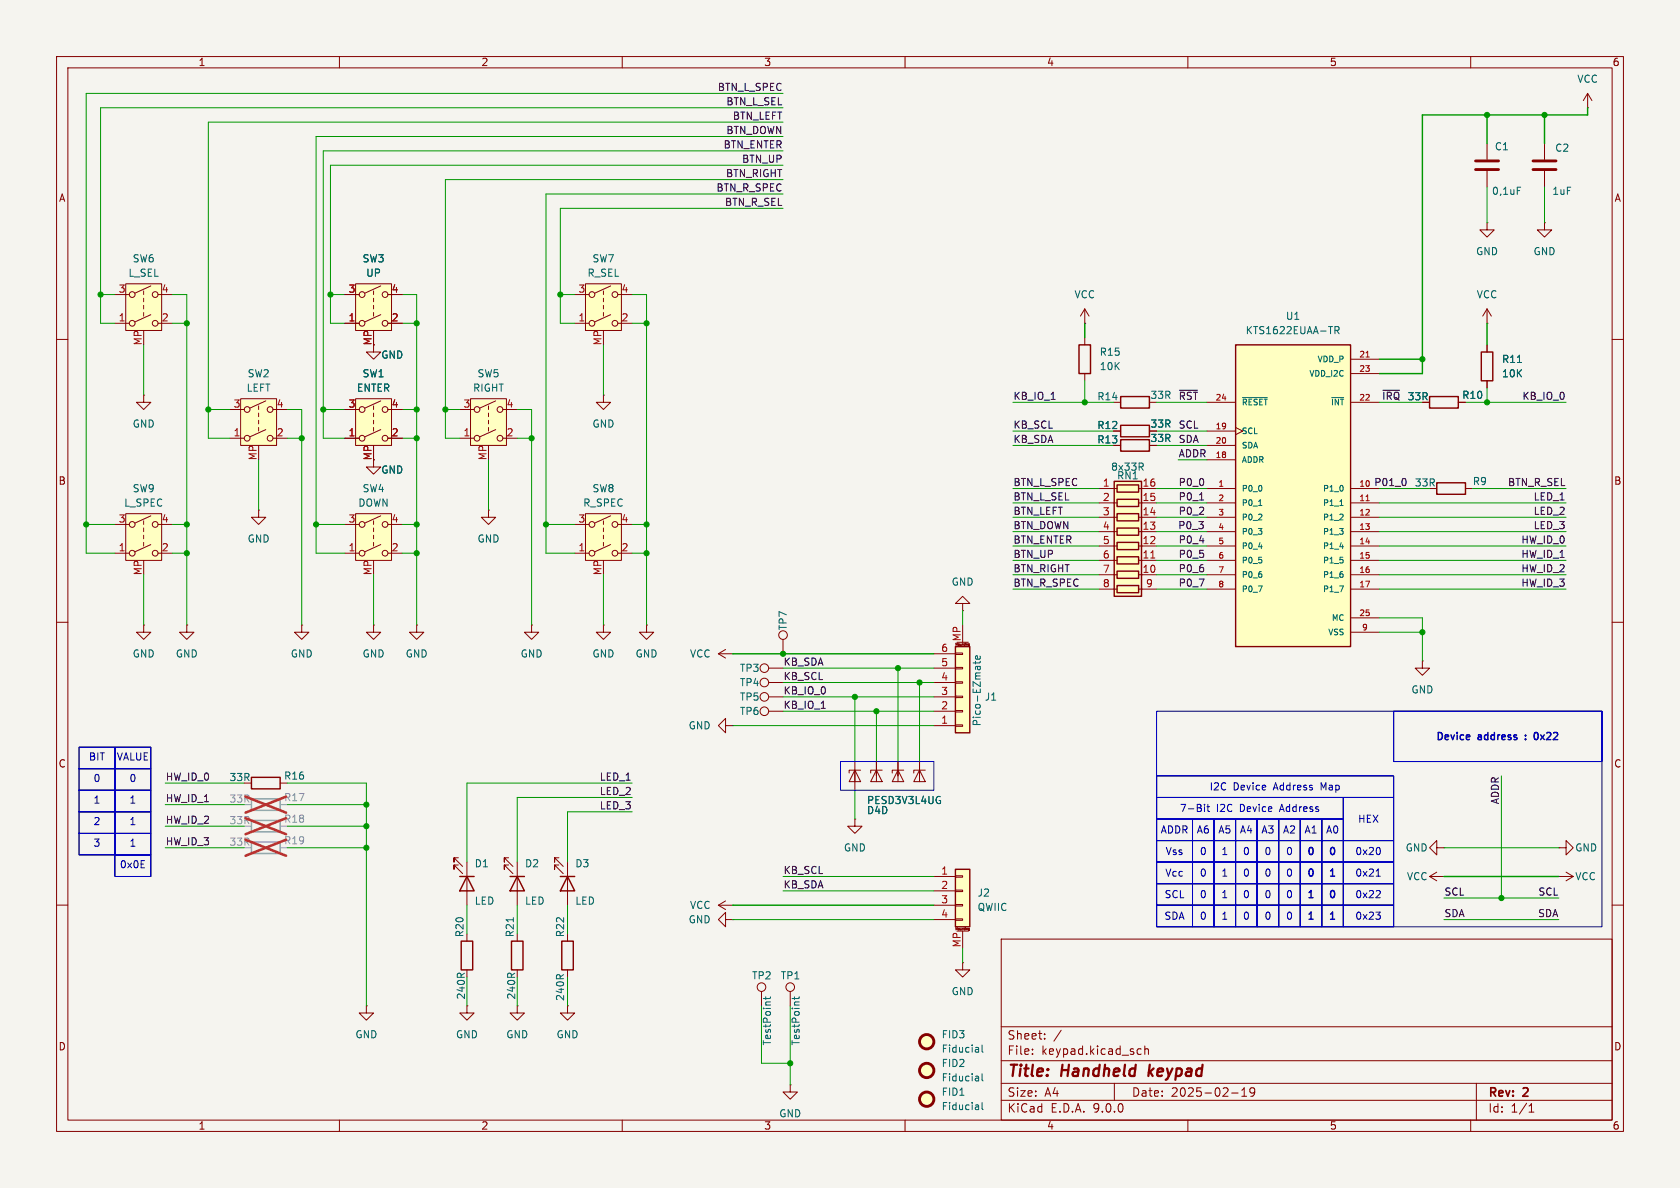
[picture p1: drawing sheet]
<svg xmlns="http://www.w3.org/2000/svg" width="297mm" height="210mm" viewBox="0 0 297 210" stroke-linecap="round" stroke-linejoin="round" font-family="sans-serif">
<path d="M0 0h297v210h-297z" fill="#f5f4ef" stroke="#f5f4ef" stroke-width=".18"/>
<g fill="none" stroke="#840000" stroke-width=".18">
<path d="M10 10h277v190h-277zM12 12h273v186h-273zM60 10v2M110 10v2M160 10v2M210 10v2M260 10v2M10 60h2M285 60h2M45.7 90.2v1.2h1.3l-1.3 1.3-1.3-1.3h1.3M45.7 90.2h.1M10 110h2"/>
<path d="M127 115.6l1.3 .7M127 115.6h2.5M128.3 114.8l-1.3 .8M129.5 115.6h.1M135.9 118.1h2.5M138.4 113v2.6M285 110h2M128.3 128.3v-1.3l-1.3 1.3 1.3 1.2v-1.2h1.2M129.5 128.3h.1M135.9 123.2h2.5M135.9 125.7h2.5M135.9 120.7h2.5"/>
<path d="M151.1 136.1l1 2.1h-2zM151.1 134.6v5.1M152.1 136.1h-2v.6M154.9 136.1l1.1 2.1h-2.1zM154.9 134.6v3.6M156 136.1h-2.1v.6M158.7 136.1l1.1 2.1h-2.1zM158.7 134.6v3.6M159.8 136.1h-2.1v.6M98.8 151.6h-.8v.8v-.8l1.6 1.6M98.8 152.9h-.8v.8v-.8l1.6 1.5M100.3 152.4v7.6"/>
<path d="M151.1 144.8v1.3h1.3l-1.3 1.2-1.2-1.2h1.2M151.1 144.8h.1M10 160h2M82.5 177.8v1.3h1.3l-1.3 1.2-1.2-1.2h1.2M82.5 177.8h.1M82.5 165.1v1.3M82.5 171.5v1.2M91.4 177.8v1.3h1.3l-1.3 1.2-1.2-1.2h1.2M91.4 177.8h.1M91.4 165.1v1.3M91.4 171.5v1.2M128.3 162.6v-1.3l-1.3 1.3 1.3 1.2v-1.2h1.2"/>
<path d="M129.5 162.6h.1M177 166h108v32h-108zM285 160h2M60 198v2M110 198v2M139.7 191.8v1.2h1.3l-1.3 1.3-1.3-1.3h1.3M139.7 191.8h.1M160 198v2M177 194.5h108M177 191.5h108M177 187.5h108M177 181.5h108"/>
<path d="M182.5 186.3v.1M182.5 185.5v.1M184.7 183.6v.1M184.7 182.8v.1M187.6 182.1l-1.3 2M197 191.5v3M201.2 186.3h.5M201.2 185.5h.5M202.4 185.5l.2-.1 .4 .1v.9M202.4 184.9v1.5M210 198v2M217.7 193.2h1.2"/>
<path d="M219.5 193.8h.9M219.5 192.7l.5-.4v1.5M221.8 192.9l-.3 .3h-.3l-.2-.3 .1-.5 .4-.1 .2 .1a.99 .99 0 0 1-.3 1.4h-.3M260 198v2M261 191.5v6.5M270.3 196.6h.9M270.3 195.5l.4-.4v1.5"/>
<circle cx="135.1" cy="118.1" r=".76"/>
<circle cx="138.4" cy="112.3" r=".76"/>
<circle cx="135.1" cy="123.2" r=".76"/>
<circle cx="135.1" cy="125.7" r=".76"/>
<circle cx="135.1" cy="120.6" r=".76"/>
</g>
<path d="M203.3 188.2l-.3 2M203.9 188.9l-.8 .7" fill="none" stroke="#840000" stroke-width=".4"/>
<g fill="#ffffc2" stroke="#ffffc2" stroke-width=".18">
<circle cx="163.8" cy="189.2" r="1.27"/>
<circle cx="163.8" cy="184.1" r="1.27"/>
<circle cx="163.8" cy="194.3" r="1.27"/>
</g>
<g fill="none" stroke="#840000" stroke-width=".51">
<circle cx="163.8" cy="189.2" r="1.27"/>
<circle cx="163.8" cy="194.3" r="1.27"/>
<circle cx="163.8" cy="184.1" r="1.27"/>
</g>
<g fill="none" stroke="#006464" stroke-width=".18">
<path d="M90.7 162.2v.8M173 185.2v.8M173 190.3v.8M173 195.4v.8M173 191l-.1 .1M173 190.5l-.1 .1M173 185.9l-.1 .1M173 185.5h-.1M173 196.1l-.1 .1M173 195.6l-.1 .1M173.6 189.8v1.1l.2 .2M173.6 184.7v1.1l.2 .2"/>
<path d="M173.6 194.9v1.1l.2 .2"/>
</g>
<path d="M99.1 154.9h2.5M100.3 154.9l1.3 2.6h-2.5zM81.5 166.4h2.1v5.1h-2.1zM90.4 166.4h2.1v5.1h-2.1z" fill="none" stroke="#840000" stroke-width=".25"/>
<path d="M168.9 153.7h2.5v10.1h-2.5z" fill="#ffffc2"/>
<path d="M81.3 154.9h2.5M82.5 154.9l1.3 2.6h-2.5zM90.2 154.9h2.5M91.4 154.9l1.3 2.6h-2.5zM168.9 153.7h2.5v10.1h-2.5zM99.3 166.4h2v5.1h-2z" fill="none" stroke="#840000" stroke-width=".25"/>
<g fill="none" stroke="#840000" stroke-width=".18">
<path d="M262.9 25.4v2.8M262.9 30.2v2.8M262.9 57.2h.1M262.9 54.6v2.6M262.9 54.6l-.8 1.3M262.9 54.6l.8 1.3M81 151.6h-.7v.8v-.8l1.5 1.6M81 152.9h-.7v.8v-.8l1.5 1.5M82.5 152.4v7.6M89.9 151.6h-.7v.8v-.8l1.5 1.6M89.9 152.9h-.7v.8v-.8l1.5 1.5M91.4 152.4v7.6"/>
<path d="M165.1 154.9h3.8M165.1 157.5h3.8M168.9 154.8h1.3v.3h-1.3zM168.9 157.4h1.3v.2h-1.3zM168.9 159.9h1.3v.2h-1.3zM64.8 177.8v1.3h1.2l-1.2 1.2-1.3-1.2h1.3M64.8 177.8h.1M100.3 177.8v1.3h1.3l-1.3 1.2-1.2-1.2h1.2M100.3 177.8h.1M100.3 165.1v1.3M100.3 171.5v1.2M165.1 160h3.8"/>
<path d="M165.1 162.6h3.8M168.9 162.4h1.3v.3h-1.3zM169.2 164.6h2M170.2 164.6v3M171.2 164.3v.1M171.2 164.2v.1M171.2 164.4h.1M171.2 164.1v.1M171.3 164.1h-.1M171.3 164.1h.1M171.4 164.5h-.2M171.4 164.1v.3"/>
<path d="M171.4 164.4v.1M171.4 164.4h-.1"/>
</g>
<path d="M44.4 148.8h5.1v2.1h-5.1z" fill="none" stroke="#9c9b98" stroke-width=".25"/>
<path d="M43.2 149.9h1.2M49.5 149.9h1.3" fill="none" stroke="#9c9b98" stroke-width=".18"/>
<path d="M43.4 148.4l7.2 2.9M50.6 148.4l-7.2 2.9" fill="none" stroke="#e12e31" stroke-width=".46"/>
<path d="M260.9 28.4h4M260.9 30h4" fill="none" stroke="#840000" stroke-width=".51"/>
<path d="M268.2 33.1h.6" fill="none" stroke="#006464" stroke-width=".18"/>
<path d="M42.5 70.5h6.4v8.2h-6.4z" fill="#ffffc2"/>
<g fill="none" stroke="#840000" stroke-width=".18">
<path d="M262.9 39.4v1.2h1.3l-1.3 1.3-1.3-1.3h1.3M262.9 39.4h.1M273 39.4v1.2h1.3l-1.3 1.3-1.2-1.3h1.2M273 39.4h.1M40.6 72.4h2.6M40.6 77.5h2.6M42.5 70.5h6.4v8.2h-6.4zM45.7 71.8v.6M45.7 73v.7M45.7 74.3v.6M45.7 75.6v.6M47 70.9l-2.8 1.2"/>
<path d="M47 75.9l-2.8 1.3M48.3 72.4h2.5M48.3 77.5h2.5"/>
<circle cx="43.7" cy="77.5" r=".51"/>
<circle cx="43.7" cy="72.4" r=".51"/>
<circle cx="47.8" cy="72.4" r=".51"/>
<circle cx="47.8" cy="77.5" r=".51"/>
</g>
<path d="M22.2 50.2h6.4v8.2h-6.4z" fill="#ffffc2"/>
<g fill="none" stroke="#840000" stroke-width=".18">
<path d="M20.3 52.1h2.6M20.3 57.2h2.6M22.2 50.2h6.4v8.2h-6.4zM25.4 51.4v.7M25.4 52.7v.6M25.4 54v.6M25.4 55.2v.7M26.7 50.5l-2.8 1.3M26.7 55.6l-2.8 1.3M27.9 52.1h2.6M27.9 57.2h2.6M25.4 69.9v1.2h1.3l-1.3 1.3-1.3-1.3h1.3"/>
<path d="M25.4 69.9h.1"/>
<circle cx="23.4" cy="52.1" r=".51"/>
<circle cx="23.4" cy="57.2" r=".51"/>
<circle cx="27.4" cy="57.2" r=".51"/>
<circle cx="27.4" cy="52.1" r=".51"/>
</g>
<path d="M103.5 50.2h6.4v8.2h-6.4z" fill="#ffffc2"/>
<g fill="none" stroke="#840000" stroke-width=".18">
<path d="M101.6 52.1h2.5M101.6 57.2h2.5M103.5 50.2h6.4v8.2h-6.4zM106.7 51.4v.7M106.7 52.7v.6M106.7 54v.6M106.7 55.2v.7M107.9 50.5l-2.7 1.3M107.9 55.6l-2.7 1.3M109.2 52.1h2.6M109.2 57.2h2.6M252.7 86.4h1.3"/>
<path d="M259.1 86.4h1.2M94 110.5v1.3h1.2l-1.2 1.2-1.3-1.2h1.3M94 110.5h.1M275.6 149.9h1.3v1.2l1.2-1.2-1.2-1.3v1.3M275.6 149.9h.1M275.6 154.9h.1M275.6 154.9h2.5M276.9 154.2l1.2 .7M278.1 154.9l-1.2 .8M139.7 175.3v2.5M170.2 170.2v1.3h1.2l-1.2 1.2-1.3-1.2h1.3M170.2 170.2h.1"/>
<circle cx="104.6" cy="52.1" r=".51"/>
<circle cx="104.6" cy="57.2" r=".51"/>
<circle cx="108.7" cy="57.2" r=".51"/>
<circle cx="108.7" cy="52.1" r=".51"/>
<circle cx="139.7" cy="174.5" r=".76"/>
</g>
<path d="M140.4 176.2v.5M141.3 176.2l-.2 .3h-1.1" fill="none" stroke="#006464" stroke-width=".18"/>
<path d="M254 85.3h5.1v2.1h-5.1z" fill="none" stroke="#840000" stroke-width=".25"/>
<path d="M103.5 90.8h6.4v8.3h-6.4z" fill="#ffffc2"/>
<g fill="none" stroke="#840000" stroke-width=".18">
<path d="M101.6 92.7h2.5M101.6 97.8h2.5M103.5 90.8h6.4v8.3h-6.4zM106.7 92.1v.6M106.7 93.3v.7M106.7 94.6v.7M106.7 95.9v.6M107.9 91.2l-2.7 1.3M107.9 96.3l-2.7 1.2M109.2 92.7h2.6M109.2 97.8h2.6M162.6 136.1l1 2.1h-2.1z"/>
<path d="M162.6 134.6v3.6M163.6 136.1h-2.1v.6M134.6 175.3v2.5"/>
<circle cx="104.6" cy="92.7" r=".51"/>
<circle cx="104.6" cy="97.8" r=".51"/>
<circle cx="108.7" cy="97.8" r=".51"/>
<circle cx="108.7" cy="92.7" r=".51"/>
<circle cx="134.6" cy="174.5" r=".76"/>
</g>
<path d="M166 141.5h.3l-.1 .5M135.4 176.2v.5M136.2 176.2l-.2 .3h-1.1" fill="none" stroke="#006464" stroke-width=".18"/>
<path d="M168.9 114.3h2.5v15.2h-2.5z" fill="#ffffc2"/>
<path d="M252.7 70.1h5.1v2h-5.1zM168.9 114.3h2.5v15.2h-2.5z" fill="none" stroke="#840000" stroke-width=".25"/>
<g fill="none" stroke="#840000" stroke-width=".18">
<path d="M106.7 69.9v1.2h1.2l-1.2 1.3-1.3-1.3h1.3M106.7 69.9h.1M251.5 71.1h1.2M257.8 71.1h1.3M165.1 118.1h3.8M165.1 115.6h3.8M168.9 118h1.3v.2h-1.3zM168.9 115.4h1.3v.3h-1.3zM169.2 113.5h2M170.2 110.5v3M171.2 114.1h.1M171.2 113.9v.2"/>
<path d="M171.2 113.9h.1M171.3 113.8l-.1 .1M171.3 113.8l.1 .1M171.4 114.2h-.2M171.4 113.8v.3M171.4 114.1v.1M171.4 114.1h-.1M165.1 128.3h3.8M165.1 125.7h3.8M165.1 123.2h3.8M165.1 120.7h3.8M168.9 128.1h1.3v.3h-1.3z"/>
<path d="M168.9 125.6h1.3v.3h-1.3zM168.9 123.1h1.3v.2h-1.3zM168.9 120.5h1.3v.3h-1.3z"/>
</g>
<path d="M172.5 116.9v.5M173.2 116l.1 .3-.2 .2h-.6v-.5l.3-.1 .1 .6M173.3 116.9l-.2 .3h-1.1" fill="none" stroke="#006464" stroke-width=".18"/>
<path d="M83.2 70.5h6.3v8.2h-6.3z" fill="#ffffc2"/>
<g fill="none" stroke="#840000" stroke-width=".18">
<path d="M66 61v1.2h1.3l-1.3 1.3-1.2-1.3h1.2M81.3 72.4h2.5M81.3 77.5h2.5M83.2 70.5h6.3v8.2h-6.3zM86.4 71.8v.6M86.4 73v.7M86.4 74.3v.6M86.4 75.6v.6M87.6 70.9l-2.8 1.2M87.6 75.9l-2.8 1.3M88.9 72.4h2.5M88.9 77.5h2.5"/>
<path d="M66 81.3v1.3h1.3l-1.3 1.2-1.2-1.2h1.2"/>
<circle cx="84.3" cy="77.5" r=".51"/>
<circle cx="84.3" cy="72.4" r=".51"/>
<circle cx="88.4" cy="72.4" r=".51"/>
<circle cx="88.4" cy="77.5" r=".51"/>
</g>
<path d="M197 85.1h4.8v20.3h-4.8z" fill="#ffffc2"/>
<path d="M197 85.1h4.8v20.3h-4.8zM197.5 85.7h3.8v1.3h-3.8zM197.5 88.3h3.8v1.2h-3.8zM197.5 90.8h3.8v1.3h-3.8zM197.5 93.3h3.8v1.3h-3.8zM197.5 95.9h3.8v1.3h-3.8zM197.5 98.4h3.8v1.3h-3.8zM197.5 101h3.8v1.2h-3.8zM197.5 103.5h3.8v1.3h-3.8z" fill="none" stroke="#840000" stroke-width=".25"/>
<g fill="none" stroke="#840000" stroke-width=".18">
<path d="M194.3 86.4h3.2M194.3 88.9h3.2M194.3 91.4h3.2M194.3 94h3.2M194.3 96.5h3.2M194.3 99.1h3.2M201.3 86.4h3.2M201.3 88.9h3.2M201.3 91.4h3.2M201.3 94h3.2M201.3 96.5h3.2M201.3 99.1h3.2"/>
<path d="M194.3 101.6h3.2M194.3 104.1h3.2M201.3 101.6h3.2M201.3 104.1h3.2"/>
</g>
<path d="M203.4 98.6h.8" fill="none" stroke="#a90000" stroke-width=".18"/>
<path d="M201.7 82.5l.4 .6M201.9 81.9l.2 .2v.3l-.2 .1" fill="none" stroke="#006464" stroke-width=".18"/>
<path d="M62.9 70.5h6.3v8.2h-6.3z" fill="#ffffc2"/>
<g fill="none" stroke="#840000" stroke-width=".18">
<path d="M191.8 57.2h.1M191.8 54.6v2.6M191.8 59.7v1.3M191.8 54.6l-.8 1.3M191.8 54.6l.7 1.3M61 72.4h2.5M61 77.5h2.5M62.9 70.5h6.3v8.2h-6.3zM66 71.8v.6M66 73v.7M66 74.3v.6M66 75.6v.6"/>
<path d="M67.3 70.9l-2.8 1.2M67.3 75.9l-2.8 1.3M68.6 72.4h2.5M68.6 77.5h2.5M191.8 66v1.3M262.9 61v1.2M262.9 67.3v1.3M86.4 90.2v1.2h1.2l-1.2 1.3-1.3-1.3h1.3M86.4 90.2h.1M170.2 106.7h1.2l-1.2-1.3-1.3 1.3h1.3v1.3M170.2 108h.1M43.2 138.4h1.2"/>
<path d="M49.5 138.4h1.3"/>
<circle cx="64" cy="72.4" r=".51"/>
<circle cx="64" cy="77.5" r=".51"/>
<circle cx="68.1" cy="77.5" r=".51"/>
<circle cx="68.1" cy="72.4" r=".51"/>
</g>
<path d="M44.4 145h5.1v2.1h-5.1z" fill="none" stroke="#9c9b98" stroke-width=".25"/>
<path d="M43.2 146.1h1.2M49.5 146.1h1.3" fill="none" stroke="#9c9b98" stroke-width=".18"/>
<path d="M43.4 144.6l7.2 2.9M50.6 144.6l-7.2 2.9" fill="none" stroke="#e12e31" stroke-width=".46"/>
<path d="M190.8 61h2v5h-2zM261.9 62.2h2v5.1h-2zM44.4 137.4h5.1v2h-5.1z" fill="none" stroke="#840000" stroke-width=".25"/>
<path d="M268.3 64.1h.7" fill="none" stroke="#006464" stroke-width=".18"/>
<path d="M218.4 61h20.4v53.3h-20.4z" fill="#ffffc2"/>
<path d="M198.1 75.2h5.1v2h-5.1zM198.1 77.7h5.1v2.1h-5.1zM198.1 70.1h5.1v2h-5.1zM218.4 61h20.4v53.3h-20.4z" fill="none" stroke="#840000" stroke-width=".25"/>
<g fill="none" stroke="#840000" stroke-width=".18">
<path d="M280.7 19.1h.1M280.7 16.5l-.8 1.3M280.7 16.5l.7 1.3M280.7 16.5v2.6M273 25.4v2.8M273 30.2v2.8M196.8 71.1h1.3M196.8 76.2h1.3M196.8 78.7h1.3M213.4 71.1h5M213.4 76.2h5M213.4 78.7h5"/>
<path d="M218.4 75.6l1.3 .6-1.3 .6M238.8 71.1h5M238.8 63.5h5M238.8 66h5M213.4 81.3h5M213.4 86.4h5M213.4 88.9h5M213.4 91.4h5M213.4 94h5M213.4 96.5h5M213.4 99.1h5M238.8 86.4h5"/>
<path d="M238.8 88.9h5M238.8 91.4h5M238.8 94h5M238.8 96.5h5M238.8 99.1h5M106.7 110.5v1.3h1.2l-1.2 1.2-1.3-1.2h1.3M106.7 110.5h.1M114.3 110.5v1.3h1.3l-1.3 1.2-1.3-1.2h1.3M114.3 110.5h.1M213.4 101.6h5M213.4 104.1h5M238.8 101.6h5"/>
<path d="M238.8 104.1h5M238.8 109.2h5M238.8 111.8h5M251.5 116.8v1.3h1.2l-1.2 1.3-1.3-1.3h1.3M251.5 116.8h.1M128.3 159.3l-1.3 .7M252.7 154.9l1.3 .8M252.7 154.9h2.6M254 149.9v-1.3l-1.3 1.3 1.3 1.2v-1.2h1.3M254 154.2l-1.3 .7M255.3 154.9h.1M255.3 149.9h.1"/>
<path d="M127 160l1.3 .8M127 160h2.5M129.5 160h.1"/>
</g>
<path d="M236 58.4l.6-.1 .1-.1v-.3l-.7-.2v1.3M236.3 58.4l.4 .6M219.7 70.3h4.4M235.4 70.3h2.1M222.5 89.4h.6M236.9 89.4h.6" fill="none" stroke="#006464" stroke-width=".18"/>
<path d="M241.5 63.1h.6M241.5 88.5h.6" fill="none" stroke="#a90000" stroke-width=".18"/>
<path d="M271 28.4h4.1M271 30h4.1" fill="none" stroke="#840000" stroke-width=".51"/>
<path d="M44.4 141.2h5.1v2.1h-5.1z" fill="none" stroke="#9c9b98" stroke-width=".25"/>
<path d="M43.2 142.2h1.2M49.5 142.2h1.3" fill="none" stroke="#9c9b98" stroke-width=".18"/>
<path d="M43.4 140.8l7.2 2.9M50.6 140.8l-7.2 2.9" fill="none" stroke="#e12e31" stroke-width=".46"/>
<path d="M62.9 90.8h6.3v8.3h-6.3z" fill="#ffffc2"/>
<g fill="none" stroke="#840000" stroke-width=".18">
<path d="M61 92.7h2.5M61 97.8h2.5M62.9 90.8h6.3v8.3h-6.3zM66 92.1v.6M66 93.3v.7M66 94.6v.7M66 95.9v.6M67.3 91.2l-2.8 1.3M67.3 96.3l-2.8 1.2M68.6 92.7h2.5M68.6 97.8h2.5M25.4 110.5v1.3h1.3l-1.3 1.2-1.3-1.2h1.3"/>
<path d="M25.4 110.5h.1M33 110.5v1.3h1.3l-1.3 1.2-1.3-1.2h1.3M33 110.5h.1"/>
<circle cx="64" cy="92.7" r=".51"/>
<circle cx="64" cy="97.8" r=".51"/>
<circle cx="68.1" cy="92.7" r=".51"/>
<circle cx="68.1" cy="97.8" r=".51"/>
</g>
<path d="M62.9 50.2h6.3v8.2h-6.3z" fill="#ffffc2"/>
<g fill="none" stroke="#840000" stroke-width=".18">
<path d="M61 52.1h2.5M61 57.2h2.5M62.9 50.2h6.3v8.2h-6.3zM66 51.4v.7M66 52.7v.6M66 54v.6M66 55.2v.7M67.3 50.5l-2.8 1.3M67.3 55.6l-2.8 1.3M68.6 52.1h2.5M68.6 57.2h2.5M53.3 110.5v1.3h1.3l-1.3 1.2-1.2-1.2h1.2"/>
<path d="M53.3 110.5h.1M66 110.5v1.3h1.3l-1.3 1.2-1.2-1.2h1.2M66 110.5h.1M73.7 110.5v1.3h1.2l-1.2 1.2-1.3-1.2h1.3M73.7 110.5h.1"/>
<circle cx="64" cy="52.1" r=".51"/>
<circle cx="64" cy="57.2" r=".51"/>
<circle cx="68.1" cy="52.1" r=".51"/>
<circle cx="68.1" cy="57.2" r=".51"/>
</g>
<path d="M22.2 90.8h6.4v8.3h-6.4z" fill="#ffffc2"/>
<g fill="none" stroke="#840000" stroke-width=".18">
<path d="M61 52.1h2.5M61 57.2h2.5M68.6 52.1h2.5M68.6 57.2h2.5M61 72.4h2.5M61 77.5h2.5M68.6 72.4h2.5M68.6 77.5h2.5M196.8 76.2h1.3M196.8 78.7h1.3M251.5 71.1h1.2M257.8 71.1h1.3"/>
<path d="M262.9 61v1.2M262.9 67.3v1.3M20.3 92.7h2.6M20.3 97.8h2.6M22.2 90.8h6.4v8.3h-6.4zM25.4 92.1v.6M25.4 93.3v.7M25.4 94.6v.7M25.4 95.9v.6M26.7 91.2l-2.8 1.3M26.7 96.3l-2.8 1.2M27.9 92.7h2.6"/>
<path d="M27.9 97.8h2.6M154.9 134.6v2.6M158.7 134.6v2.6M162.6 134.6v2.6"/>
<circle cx="23.4" cy="92.7" r=".51"/>
<circle cx="23.4" cy="97.8" r=".51"/>
<circle cx="27.4" cy="92.7" r=".51"/>
<circle cx="27.4" cy="97.8" r=".51"/>
</g>
<path d="M185.8 70.6h.7M208.5 69h3.2M244.5 69h2.9M212.1 88.4h.7M248.5 84.7l.1 .4-.1 .6M145.2 125.2h.7" fill="none" stroke="#0f0f0f" stroke-width=".18"/>
<g fill="none" stroke="#009600" stroke-width=".18">
<path d="M138.4 16.5h-123.2v81.3h5.1M138.4 19.1h-120.6v38.1h2.5M138.4 21.6h-101.6v55.9h3.8M138.4 29.2h-80v28h2.6M138.4 31.8h-59.7v45.7h2.6M138.4 24.1h-82.5v73.7h5.1M138.4 34.3h-41.9v63.5h5.1M138.4 26.7h-81.3v50.8h3.9M138.4 36.8h-39.3v20.4h2.5M262.9 33v6.4M273 33v6.4M17.8 52.1h2.5"/>
<path d="M30.5 52.1h2.5v58.4M30.5 57.2h2.5M58.4 52.1h2.6M71.1 52.1h2.6v58.4M71.1 57.2h2.6M99.1 52.1h2.5M111.8 52.1h2.5v58.4M111.8 57.2h2.5M25.4 61v8.9M36.8 72.4h3.8M50.8 72.4h2.5v38.1M50.8 77.5h2.5"/>
<path d="M57.1 72.4h3.9M71.1 77.5h2.6M71.1 72.4h2.6M78.7 72.4h2.6M91.4 77.5h2.6M91.4 72.4h2.6v38.1M106.7 61v8.9M179.1 71.1h17.7M179.1 78.7h17.7M179.1 76.2h17.7M191.8 67.3v3.8M204.5 71.1h8.9"/>
<path d="M204.5 78.7h8.9M204.5 76.2h8.9M243.8 71.1h7.7M259.1 71.1h17.8M262.9 68.6v2.5M15.2 92.7h5.1M30.5 97.8h2.5M30.5 92.7h2.5M45.7 81.3v8.9M55.9 92.7h5.1M71.1 97.8h2.6M71.1 92.7h2.6"/>
<path d="M86.4 81.3v8.9M96.5 92.7h5.1M111.8 97.8h2.5M111.8 92.7h2.5M179.1 86.4h15.2M179.1 94h15.2M179.1 91.4h15.2M179.1 88.9h15.2M179.1 96.5h15.2M179.1 99.1h15.2M204.5 86.4h8.9M204.5 94h8.9"/>
<path d="M204.5 91.4h8.9M204.5 88.9h8.9M204.5 96.5h8.9M204.5 99.1h8.9M208.3 81.3h5.1M243.8 86.4h8.9M243.8 94h33.1M243.8 91.4h33.1M243.8 88.9h33.1M243.8 96.5h33.1M243.8 99.1h33.1M260.3 86.4h16.6"/>
<path d="M25.4 101.6v8.9M66 101.6v8.9M106.7 101.6v8.9M138.4 118.1h26.7M158.7 118.1v16.5M170.2 108v2.5M179.1 104.1h15.2M179.1 101.6h15.2M204.5 104.1h8.9M204.5 101.6h8.9M243.8 104.1h33.1M243.8 101.6h33.1"/>
<path d="M243.8 109.2h7.7v7.6M243.8 111.8h7.7M29.2 138.4h14M50.8 138.4h14v39.4M111.8 138.4h-29.3v14M129.5 128.3h35.6M138.4 123.2h26.7M138.4 125.7h26.7M138.4 120.7h26.7M151.1 123.2v11.4M151.1 139.7v5.1M154.9 125.7v8.9"/>
<path d="M162.6 120.7v13.9M265.4 137.2v21.6M29.2 149.9h14M29.2 146.1h14M29.2 142.2h14M50.8 149.9h14M50.8 146.1h14M50.8 142.2h14M111.8 143.5h-11.5v8.9M111.8 141h-20.4v11.4M138.4 157.5h26.7M138.4 154.9h26.7"/>
<path d="M255.3 149.9h20.3M255.3 158.8h20.3M82.5 160v5.1M82.5 172.7v5.1M91.4 160v5.1M91.4 172.7v5.1M100.3 160v5.1M100.3 172.7v5.1M129.5 162.6h35.6M134.6 177.8v10.2h5.1M139.7 177.8v14M170.2 167.6v2.6"/>
<path d="M255.3 162.6h20.3"/>
</g>
<path d="M280.7 19.1v1.2h-29.2v45.7h-7.7M262.9 20.3v5.1M273 20.3v5.1M191.8 57.2v2.5M262.9 57.2v3.8M243.8 63.5h7.7M129.5 115.6h35.6M255.3 154.9h20.3M129.5 160h35.6" fill="none" stroke="#009600" stroke-width=".25"/>
<g fill="none" stroke="#0000c2" stroke-width=".18">
<path d="M14 139.7h6.3v3.8h-6.3zM14 132.1h6.3v3.8h-6.3zM14 135.9h6.3v3.8h-6.3zM20.3 139.7h6.4v3.8h-6.4zM20.3 135.9h6.4v3.8h-6.4zM20.3 132.1h6.4v3.8h-6.4zM148.6 134.6h16.5v5.1h-16.5zM204.5 137.2h41.9v3.8h-41.9zM204.5 125.7h78.7v38.1h-78.7zM246.4 125.7h36.8v8.9h-36.8zM14 143.5h6.3v3.8h-6.3zM14 147.3h6.3v3.8h-6.3z"/>
<path d="M20.3 147.3h6.4v3.8h-6.4zM20.3 143.5h6.4v3.8h-6.4zM20.3 151.1h6.4v3.8h-6.4zM204.5 141h33v3.8h-33zM204.5 144.8h6.3v3.8h-6.3zM204.5 148.6h6.3v3.8h-6.3zM204.5 152.4h6.3v3.8h-6.3zM204.5 156.2h6.3v3.8h-6.3zM210.8 148.6h3.8v3.8h-3.8zM210.8 152.4h3.8v3.8h-3.8zM210.8 156.2h3.8v3.8h-3.8zM210.8 144.8h3.8v3.8h-3.8z"/>
<path d="M212.9 142.2v.1M212.9 142.6v.9M213.4 142.6h.4M213.5 142.2v1.1l.3 .2M214.6 156.2h3.8v3.8h-3.8zM214.6 152.4h3.8v3.8h-3.8zM214.6 148.6h3.8v3.8h-3.8zM214.6 144.8h3.8v3.8h-3.8zM218.4 144.8h3.8v3.8h-3.8zM218.4 148.6h3.8v3.8h-3.8zM218.4 156.2h3.8v3.8h-3.8zM218.4 152.4h3.8v3.8h-3.8z"/>
<path d="M222.2 144.8h3.9v3.8h-3.9zM222.2 148.6h3.9v3.8h-3.9zM222.2 156.2h3.9v3.8h-3.9zM222.2 152.4h3.9v3.8h-3.9zM226.1 152.4h3.8v3.8h-3.8zM226.1 156.2h3.8v3.8h-3.8zM226.1 144.8h3.8v3.8h-3.8zM226.1 148.6h3.8v3.8h-3.8zM229.9 144.8h3.8v3.8h-3.8zM229.9 148.6h3.8v3.8h-3.8zM229.9 152.4h3.8v3.8h-3.8zM229.9 156.2h3.8v3.8h-3.8z"/>
<path d="M233.7 148.6h3.8v3.8h-3.8zM233.7 152.4h3.8v3.8h-3.8zM233.7 144.8h3.8v3.8h-3.8zM233.7 156.2h3.8v3.8h-3.8zM237.5 152.4h8.9v3.8h-8.9zM237.5 156.2h8.9v3.8h-8.9zM237.5 148.6h8.9v3.8h-8.9zM237.5 141h8.9v7.6h-8.9zM243.3 154.9h.7M243.5 153.8l.2-.2v1.3M243.8 157.4l.2 .3v.3l-.8 .7h.8M243.8 149.9l.2 .4-.2 .7"/>
<path d="M204.5 160h6.3v3.8h-6.3zM210.8 160h3.8v3.8h-3.8zM214.6 160h3.8v3.8h-3.8zM218.4 160h3.8v3.8h-3.8zM222.2 160h3.9v3.8h-3.9zM226.1 160h3.8v3.8h-3.8zM229.9 160h3.8v3.8h-3.8zM233.7 160h3.8v3.8h-3.8zM237.5 160h8.9v3.8h-8.9zM243.2 161.2h.8l-.4 .5M243.8 161.7l.2 .3v.3l-.2 .2"/>
</g>
<path d="M269.7 130.6v.1M269.7 130v.1M271.7 129.5h-.1a.68 .68 0 0 0-.4 .6 .68 .68 0 0 0 .4 .6h.1" fill="none" stroke="#0000c2" stroke-width=".25"/>
<path d="M268.3 64.1h.7M166 141.5h.3l-.1 .5" fill="none" stroke="#006464" stroke-width=".18"/>
<g fill="#009600" stroke="#009600" stroke-width=".18">
<circle cx="265.4" cy="158.8" r=".46"/>
<circle cx="251.5" cy="111.8" r=".46"/>
<circle cx="273" cy="20.3" r=".46"/>
<circle cx="262.9" cy="71.1" r=".46"/>
<circle cx="262.9" cy="20.3" r=".46"/>
<circle cx="251.5" cy="63.5" r=".46"/>
<circle cx="139.7" cy="188" r=".46"/>
<circle cx="191.8" cy="71.1" r=".46"/>
<circle cx="15.2" cy="92.7" r=".46"/>
<circle cx="33" cy="97.8" r=".46"/>
<circle cx="33" cy="92.7" r=".46"/>
<circle cx="55.9" cy="92.7" r=".46"/>
<circle cx="73.7" cy="97.8" r=".46"/>
<circle cx="73.7" cy="92.7" r=".46"/>
<circle cx="73.7" cy="77.5" r=".46"/>
<circle cx="73.7" cy="72.4" r=".46"/>
<circle cx="78.7" cy="72.4" r=".46"/>
<circle cx="94" cy="77.5" r=".46"/>
<circle cx="96.5" cy="92.7" r=".46"/>
<circle cx="114.3" cy="92.7" r=".46"/>
<circle cx="99.1" cy="52.1" r=".46"/>
<circle cx="151.1" cy="123.2" r=".46"/>
<circle cx="114.3" cy="57.2" r=".46"/>
<circle cx="36.8" cy="72.4" r=".46"/>
<circle cx="33" cy="57.2" r=".46"/>
<circle cx="58.4" cy="52.1" r=".46"/>
<circle cx="57.1" cy="72.4" r=".46"/>
<circle cx="17.8" cy="52.1" r=".46"/>
<circle cx="53.3" cy="77.5" r=".46"/>
<circle cx="64.8" cy="149.9" r=".46"/>
<circle cx="64.8" cy="142.2" r=".46"/>
<circle cx="64.8" cy="146.1" r=".46"/>
<circle cx="73.7" cy="57.2" r=".46"/>
<circle cx="162.6" cy="120.7" r=".46"/>
<circle cx="158.7" cy="118.1" r=".46"/>
<circle cx="114.3" cy="97.8" r=".46"/>
<circle cx="154.9" cy="125.7" r=".46"/>
<circle cx="138.4" cy="115.6" r=".46"/>
</g>
<g font-size="2.8" fill="#840000">
<text x="178" y="190.9">Title:</text>
<text x="187.7" y="190.9">Handheld</text>
<text x="203.9" y="190.9">keypad</text>
</g>
<g font-size="2.1" fill="#840000">
<text x="178" y="184">Sheet:</text>
<text x="178" y="186.7">File:</text>
<text x="184.1" y="186.7">keypad.kicad_sch</text>
<text x="178" y="196.9">KiCad</text>
<text x="178" y="194.1">Size:</text>
<text x="184.7" y="194.1">A4</text>
<text x="185.7" y="196.9">E.D.A.</text>
<text x="193.3" y="196.9">9.0.0</text>
<text x="200" y="194.1">Date:</text>
<text x="207" y="194.1">2025-02-19</text>
<text x="263" y="194.3">Rev:</text>
<text x="263" y="196.9">Id:</text>
<text x="267.1" y="196.9">1/1</text>
<text x="269.4" y="194.3">2</text>
</g>
<g font-size="1.8" fill="#840000">
<text x="35" y="11.9">1</text>
<text x="85" y="11.9">2</text>
<text x="135" y="11.9">3</text>
<text x="185" y="11.9">4</text>
<text x="235" y="11.9">5</text>
<text x="285" y="11.9">6</text>
<text x="10.3" y="35.9">A</text>
<text x="285.3" y="35.9">A</text>
<text x="203.3" y="75.8">33R</text>
<text x="65.8" y="81.5" transform="rotate(-90 65.8 81.5)">MP</text>
<text x="203.3" y="78.3">33R</text>
<text x="10.3" y="85.9">B</text>
<text x="285.3" y="85.9">B</text>
<text x="10.3" y="135.9">C</text>
<text x="285.3" y="135.9">C</text>
<text x="10.3" y="185.9">D</text>
<text x="285.3" y="185.9">D</text>
<text x="35" y="199.9">1</text>
<text x="85" y="199.9">2</text>
<text x="135" y="199.9">3</text>
<text x="185" y="199.9">4</text>
<text x="235" y="199.9">5</text>
<text x="285" y="199.9">6</text>
</g>
<g font-size="1.8" fill="#0f0f0f">
<text x="126.8" y="16.2">BTN_L_SPEC</text>
<text x="128.3" y="23.8">BTN_DOWN</text>
<text x="128.3" y="18.7">BTN_L_SEL</text>
<text x="129.5" y="21.2">BTN_LEFT</text>
<text x="127.8" y="26.3">BTN_ENTER</text>
<text x="131.1" y="28.9">BTN_UP</text>
<text x="126.6" y="33.9">BTN_R_SPEC</text>
<text x="128.2" y="31.4">BTN_RIGHT</text>
<text x="128.1" y="36.5">BTN_R_SEL</text>
<text x="179.1" y="70.8">KB_IO_1</text>
<text x="208.3" y="70.8">~{RST}</text>
<text x="244.2" y="70.8">~{IRQ}</text>
<text x="269" y="70.8">KB_IO_0</text>
<text x="179.1" y="75.9">KB_SCL</text>
<text x="208.3" y="75.9">SCL</text>
<text x="179.1" y="78.4">KB_SDA</text>
<text x="208.3" y="78.4">SDA</text>
<text x="208.3" y="80.9">ADDR</text>
<text x="179.1" y="88.6">BTN_L_SEL</text>
<text x="179.1" y="86">BTN_L_SPEC</text>
<text x="208.3" y="86">P0_0</text>
<text x="208.3" y="88.6">P0_1</text>
<text x="242.9" y="86">P01_0</text>
<text x="266.5" y="86">BTN_R_SEL</text>
<text x="271" y="88.6">LED_1</text>
<text x="179.1" y="91.1">BTN_LEFT</text>
<text x="179.1" y="93.6">BTN_DOWN</text>
<text x="208.2" y="93.6">P0_3</text>
<text x="208.3" y="91.1">P0_2</text>
<text x="271" y="91.1">LED_2</text>
<text x="271" y="93.6">LED_3</text>
<text x="179.1" y="96.2">BTN_ENTER</text>
<text x="179.1" y="98.7">BTN_UP</text>
<text x="179.1" y="101.3">BTN_RIGHT</text>
<text x="208.3" y="101.3">P0_6</text>
<text x="208.3" y="96.2">P0_4</text>
<text x="208.3" y="98.7">P0_5</text>
<text x="268.9" y="101.3">HW_ID_2</text>
<text x="268.9" y="98.7">HW_ID_1</text>
<text x="268.9" y="96.2">HW_ID_0</text>
<text x="179.1" y="103.8">BTN_R_SPEC</text>
<text x="208.3" y="103.8">P0_7</text>
<text x="268.9" y="103.8">HW_ID_3</text>
<text x="138.4" y="117.8">KB_SDA</text>
<text x="138.4" y="125.4">KB_IO_1</text>
<text x="138.4" y="120.3">KB_SCL</text>
<text x="138.4" y="122.8">KB_IO_0</text>
<text x="29.2" y="141.9">HW_ID_1</text>
<text x="29.2" y="138.1">HW_ID_0</text>
<text x="105.9" y="140.6">LED_2</text>
<text x="105.9" y="138.1">LED_1</text>
<text x="105.9" y="143.2">LED_3</text>
<text x="265.1" y="142.3" transform="rotate(-90 265.1 142.3)">ADDR</text>
<text x="29.2" y="145.7">HW_ID_2</text>
<text x="29.2" y="149.5">HW_ID_3</text>
<text x="138.4" y="154.6">KB_SCL</text>
<text x="138.4" y="157.1">KB_SDA</text>
<text x="255.3" y="158.4">SCL</text>
<text x="271.9" y="158.4">SCL</text>
<text x="255.3" y="162.2">SDA</text>
<text x="271.8" y="162.2">SDA</text>
</g>
<g font-size="1.8" fill="#006464">
<text x="278.8" y="14.8">VCC</text>
<text x="264.2" y="26.8">C1</text>
<text x="274.8" y="27">C2</text>
<text x="263.7" y="34.6">0,1uF</text>
<text x="274.3" y="34.6">1uF</text>
<text x="23.4" y="46.6">SW6</text>
<text x="64" y="46.6">SW3</text>
<text x="104.6" y="46.6">SW7</text>
<text x="260.9" y="45.3">GND</text>
<text x="271" y="45.3">GND</text>
<text x="22.6" y="49.1">L_SEL</text>
<text x="64.6" y="49.1">UP</text>
<text x="103.8" y="49.1">R_SEL</text>
<text x="189.9" y="52.9">VCC</text>
<text x="261" y="52.9">VCC</text>
<text x="220.1" y="59.3">KTS1622EUAA-TR</text>
<text x="227.2" y="56.7">U1</text>
<text x="67.3" y="63.6">GND</text>
<text x="194.3" y="63.1">R15</text>
<text x="194.3" y="65.6">10K</text>
<text x="265.4" y="64.4">R11</text>
<text x="43.5" y="69.4">LEFT</text>
<text x="43.7" y="66.9">SW2</text>
<text x="63" y="69.4">ENTER</text>
<text x="64" y="66.9">SW1</text>
<text x="83.5" y="69.4">RIGHT</text>
<text x="84.3" y="66.9">SW5</text>
<text x="193.9" y="71">R14</text>
<text x="203.3" y="70.7">33R</text>
<text x="248.8" y="71">33R</text>
<text x="258.4" y="70.7">R10</text>
<text x="265.4" y="66.9">10K</text>
<text x="23.4" y="75.8">GND</text>
<text x="104.6" y="75.8">GND</text>
<text x="193.9" y="76">R12</text>
<text x="67.3" y="83.9">GND</text>
<text x="193.9" y="78.6">R13</text>
<text x="196.3" y="83.4">8x33R</text>
<text x="21.9" y="89.8">L_SPEC</text>
<text x="23.4" y="87.2">SW9</text>
<text x="63.2" y="89.8">DOWN</text>
<text x="64" y="87.2">SW4</text>
<text x="103" y="89.8">R_SPEC</text>
<text x="104.6" y="87.2">SW8</text>
<text x="197.4" y="84.9">RN1</text>
<text x="250" y="86.2">33R</text>
<text x="260.3" y="86">R9</text>
<text x="43.7" y="96.1">GND</text>
<text x="84.3" y="96.1">GND</text>
<text x="168.1" y="103.7">GND</text>
<text x="139.3" y="111.5" transform="rotate(-90 139.3 111.5)">TP7</text>
<text x="23.4" y="116.4">GND</text>
<text x="31" y="116.4">GND</text>
<text x="51.3" y="116.4">GND</text>
<text x="64" y="116.4">GND</text>
<text x="71.6" y="116.4">GND</text>
<text x="91.9" y="116.4">GND</text>
<text x="104.6" y="116.4">GND</text>
<text x="112.3" y="116.4">GND</text>
<text x="121.9" y="116.4">VCC</text>
<text x="130.7" y="119">TP3</text>
<text x="130.7" y="124.1">TP5</text>
<text x="130.7" y="121.5">TP4</text>
<text x="174" y="124.1">J1</text>
<text x="249.4" y="122.8">GND</text>
<text x="121.6" y="129.1">GND</text>
<text x="130.7" y="126.6">TP6</text>
<text x="173.6" y="128.5" transform="rotate(-90 173.6 128.5)">Pico-EZmate</text>
<text x="40.5" y="138.3">33R</text>
<text x="50.1" y="138">R16</text>
<text x="153.2" y="142.3">PESD3V3L4UG</text>
<text x="153.2" y="144.1">D4D</text>
<text x="83.8" y="153.5">D1</text>
<text x="92.7" y="153.5">D2</text>
<text x="101.6" y="153.5">D3</text>
<text x="149.1" y="150.7">GND</text>
<text x="248.4" y="150.7">GND</text>
<text x="248.6" y="155.8">VCC</text>
<text x="278.4" y="150.7">GND</text>
<text x="278.4" y="155.8">VCC</text>
<text x="83.8" y="160.1">LED</text>
<text x="92.7" y="160.1">LED</text>
<text x="101.6" y="160.1">LED</text>
<text x="121.9" y="160.9">VCC</text>
<text x="172.7" y="158.7">J2</text>
<text x="172.7" y="161.2">QWIIC</text>
<text x="82.1" y="165.8" transform="rotate(-90 82.1 165.8)">R20</text>
<text x="91" y="165.8" transform="rotate(-90 91 165.8)">R21</text>
<text x="99.9" y="165.8" transform="rotate(-90 99.9 165.8)">R22</text>
<text x="121.6" y="163.4">GND</text>
<text x="132.9" y="173.3">TP2</text>
<text x="137.9" y="173.3">TP1</text>
<text x="82.4" y="176.8" transform="rotate(-90 82.4 176.8)">240R</text>
<text x="91.3" y="176.8" transform="rotate(-90 91.3 176.8)">240R</text>
<text x="99.9" y="177" transform="rotate(-90 99.9 177)">240R</text>
<text x="168.1" y="176.1">GND</text>
<text x="62.7" y="183.7">GND</text>
<text x="80.5" y="183.7">GND</text>
<text x="89.4" y="183.7">GND</text>
<text x="98.3" y="183.7">GND</text>
<text x="136.5" y="184.9" transform="rotate(-90 136.5 184.9)">TestPoint</text>
<text x="141.6" y="184.9" transform="rotate(-90 141.6 184.9)">TestPoint</text>
<text x="166.4" y="183.7">FID3</text>
<text x="166.4" y="188.8">FID2</text>
<text x="166.4" y="191.4">Fiducial</text>
<text x="166.4" y="186.3">Fiducial</text>
<text x="137.7" y="197.7">GND</text>
<text x="166.4" y="193.9">FID1</text>
<text x="166.4" y="196.4">Fiducial</text>
</g>
<g font-size="1.8" fill="#a90000">
<text x="20.9" y="51.8">3</text>
<text x="28.5" y="51.8">4</text>
<text x="61.5" y="51.8">3</text>
<text x="69.1" y="51.8">4</text>
<text x="102.2" y="51.8">3</text>
<text x="109.8" y="51.8">4</text>
<text x="20.9" y="56.9">1</text>
<text x="28.5" y="56.9">2</text>
<text x="61.5" y="56.9">1</text>
<text x="69.1" y="56.9">2</text>
<text x="102.2" y="56.9">1</text>
<text x="109.8" y="56.9">2</text>
<text x="25.1" y="61.2" transform="rotate(-90 25.1 61.2)">MP</text>
<text x="65.8" y="61.2" transform="rotate(-90 65.8 61.2)">MP</text>
<text x="106.4" y="61.2" transform="rotate(-90 106.4 61.2)">MP</text>
<text x="41.2" y="72.1">3</text>
<text x="41.2" y="77.2">1</text>
<text x="48.8" y="72.1">4</text>
<text x="48.8" y="77.2">2</text>
<text x="61.5" y="72.1">3</text>
<text x="61.5" y="77.2">1</text>
<text x="69.1" y="72.1">4</text>
<text x="69.1" y="77.2">2</text>
<text x="81.8" y="72.1">3</text>
<text x="81.8" y="77.2">1</text>
<text x="89.5" y="72.1">4</text>
<text x="89.5" y="77.2">2</text>
<text x="45.5" y="81.5" transform="rotate(-90 45.5 81.5)">MP</text>
<text x="86.1" y="81.5" transform="rotate(-90 86.1 81.5)">MP</text>
<text x="194.9" y="86.1">1</text>
<text x="194.9" y="88.6">2</text>
<text x="201.9" y="86.1">16</text>
<text x="201.9" y="88.6">15</text>
<text x="20.9" y="92.5">3</text>
<text x="28.5" y="92.5">4</text>
<text x="61.5" y="92.5">3</text>
<text x="69.1" y="92.5">4</text>
<text x="102.2" y="92.5">3</text>
<text x="109.8" y="92.5">4</text>
<text x="194.9" y="91.2">3</text>
<text x="194.9" y="93.7">4</text>
<text x="201.9" y="91.2">14</text>
<text x="201.9" y="93.7">13</text>
<text x="20.9" y="97.5">1</text>
<text x="25.1" y="101.8" transform="rotate(-90 25.1 101.8)">MP</text>
<text x="28.5" y="97.5">2</text>
<text x="61.5" y="97.5">1</text>
<text x="65.8" y="101.8" transform="rotate(-90 65.8 101.8)">MP</text>
<text x="69.1" y="97.5">2</text>
<text x="102.2" y="97.5">1</text>
<text x="106.4" y="101.8" transform="rotate(-90 106.4 101.8)">MP</text>
<text x="109.8" y="97.5">2</text>
<text x="194.9" y="96.3">5</text>
<text x="194.9" y="98.8">6</text>
<text x="194.9" y="101.3">7</text>
<text x="201.9" y="96.3">12</text>
<text x="201.9" y="98.8">11</text>
<text x="201.9" y="101.3">10</text>
<text x="194.9" y="103.9">8</text>
<text x="202.5" y="103.9">9</text>
<text x="169.9" y="113.5" transform="rotate(-90 169.9 113.5)">MP</text>
<text x="166.3" y="117.9">5</text>
<text x="166.3" y="115.3">6</text>
<text x="166.3" y="125.5">2</text>
<text x="166.3" y="122.9">3</text>
<text x="166.3" y="120.4">4</text>
<text x="166.3" y="128">1</text>
<text x="166.3" y="154.7">1</text>
<text x="166.3" y="157.2">2</text>
<text x="166.3" y="159.8">3</text>
<text x="166.3" y="162.3">4</text>
<text x="169.9" y="167.6" transform="rotate(-90 169.9 167.6)">MP</text>
</g>
<g font-size="1.8" fill="#0000c2">
<text x="253.7" y="131.2">Device</text>
<text x="261.3" y="131.2">address</text>
<text x="272.2" y="131.2">0x22</text>
<text x="15.6" y="134.8">BIT</text>
<text x="20.6" y="134.8">VALUE</text>
<text x="16.4" y="142.4">1</text>
<text x="16.4" y="138.6">0</text>
<text x="22.8" y="142.4">1</text>
<text x="22.8" y="138.6">0</text>
<text x="208.5" y="143.7">7-Bit</text>
<text x="213.7" y="139.9">I2C</text>
<text x="215" y="143.7">I2C</text>
<text x="218" y="139.9">Device</text>
<text x="219.3" y="143.7">Device</text>
<text x="225.3" y="139.9">Address</text>
<text x="226.6" y="143.7">Address</text>
<text x="233.8" y="139.9">Map</text>
<text x="16.4" y="146.2">2</text>
<text x="16.4" y="150">3</text>
<text x="22.8" y="150">1</text>
<text x="22.8" y="146.2">1</text>
<text x="205.1" y="147.5">ADDR</text>
<text x="211.5" y="147.5">A6</text>
<text x="215.3" y="147.5">A5</text>
<text x="219.1" y="147.5">A4</text>
<text x="222.9" y="147.5">A3</text>
<text x="226.7" y="147.5">A2</text>
<text x="230.5" y="147.5">A1</text>
<text x="234.3" y="147.5">A0</text>
<text x="240" y="145.6">HEX</text>
<text x="21.1" y="153.8">0x0E</text>
<text x="205.9" y="155.2">Vcc</text>
<text x="206" y="151.4">Vss</text>
<text x="212" y="151.4">0</text>
<text x="212" y="155.2">0</text>
<text x="215.8" y="155.2">1</text>
<text x="215.8" y="151.4">1</text>
<text x="219.6" y="151.4">0</text>
<text x="219.6" y="155.2">0</text>
<text x="223.4" y="151.4">0</text>
<text x="223.4" y="155.2">0</text>
<text x="227.3" y="155.2">0</text>
<text x="227.3" y="151.4">0</text>
<text x="230.9" y="151.5">0</text>
<text x="230.9" y="155.3">0</text>
<text x="234.7" y="151.5">0</text>
<text x="234.7" y="155.3">1</text>
<text x="239.5" y="155.2">0x21</text>
<text x="239.5" y="151.4">0x20</text>
<text x="205.8" y="159">SCL</text>
<text x="212" y="159">0</text>
<text x="215.8" y="159">1</text>
<text x="219.6" y="159">0</text>
<text x="223.4" y="159">0</text>
<text x="227.3" y="159">0</text>
<text x="230.9" y="159.1">1</text>
<text x="234.7" y="159.1">0</text>
<text x="239.5" y="159">0x22</text>
<text x="205.8" y="162.8">SDA</text>
<text x="212" y="162.8">0</text>
<text x="215.8" y="162.8">1</text>
<text x="219.6" y="162.8">0</text>
<text x="223.4" y="162.8">0</text>
<text x="227.3" y="162.8">0</text>
<text x="230.9" y="162.9">1</text>
<text x="234.7" y="162.9">1</text>
<text x="239.5" y="162.8">0x23</text>
</g>
<g font-size="1.8" fill="#939391">
<text x="40.5" y="142.1">33R</text>
<text x="50.1" y="141.8">R17</text>
<text x="40.5" y="149.7">33R</text>
<text x="40.5" y="145.9">33R</text>
<text x="50.1" y="149.5">R19</text>
<text x="50.1" y="145.6">R18</text>
</g>
<g font-size="1.4" fill="#006464">
<text x="232.8" y="64.2">VDD_P</text>
<text x="219.5" y="71.9">~{RESET}</text>
<text x="231.3" y="66.8">VDD_I2C</text>
<text x="235.2" y="71.9">~{INT}</text>
<text x="219.5" y="76.9">SCL</text>
<text x="219.5" y="79.5">SDA</text>
<text x="219.5" y="82">ADDR</text>
<text x="219.5" y="87.1">P0_0</text>
<text x="219.5" y="89.6">P0_1</text>
<text x="233.8" y="87.1">P1_0</text>
<text x="233.8" y="89.6">P1_1</text>
<text x="219.5" y="92.2">P0_2</text>
<text x="219.5" y="94.7">P0_3</text>
<text x="233.8" y="92.2">P1_2</text>
<text x="233.8" y="94.7">P1_3</text>
<text x="219.5" y="97.3">P0_4</text>
<text x="219.5" y="99.8">P0_5</text>
<text x="233.8" y="97.3">P1_4</text>
<text x="233.8" y="99.8">P1_5</text>
<text x="219.5" y="102.3">P0_6</text>
<text x="219.5" y="104.9">P0_7</text>
<text x="233.8" y="102.3">P1_6</text>
<text x="233.8" y="104.9">P1_7</text>
<text x="234.7" y="112.5">VSS</text>
<text x="235.3" y="110">MC</text>
</g>
<g font-size="1.4" fill="#a90000">
<text x="240.2" y="63.2">21</text>
<text x="240.2" y="65.8">23</text>
<text x="214.8" y="70.9">24</text>
<text x="240.2" y="70.9">22</text>
<text x="214.8" y="75.9">19</text>
<text x="214.8" y="78.5">20</text>
<text x="214.8" y="81">18</text>
<text x="215.3" y="86.1">1</text>
<text x="215.3" y="88.6">2</text>
<text x="240.2" y="86.1">10</text>
<text x="240.2" y="88.6">11</text>
<text x="215.3" y="91.2">3</text>
<text x="215.3" y="93.7">4</text>
<text x="240.2" y="91.2">12</text>
<text x="240.2" y="93.7">13</text>
<text x="215.3" y="96.3">5</text>
<text x="215.3" y="98.8">6</text>
<text x="215.3" y="101.3">7</text>
<text x="240.2" y="96.3">14</text>
<text x="240.2" y="98.8">15</text>
<text x="240.2" y="101.3">16</text>
<text x="215.3" y="103.9">8</text>
<text x="240.2" y="103.9">17</text>
<text x="240.2" y="109">25</text>
<text x="240.7" y="111.5">9</text>
</g>
<g font-size=".5" fill="#840000">
<text x="168.8" y="114.3">Mounting</text>
<text x="168.8" y="164.5">Mounting</text>
</g>
</svg>
